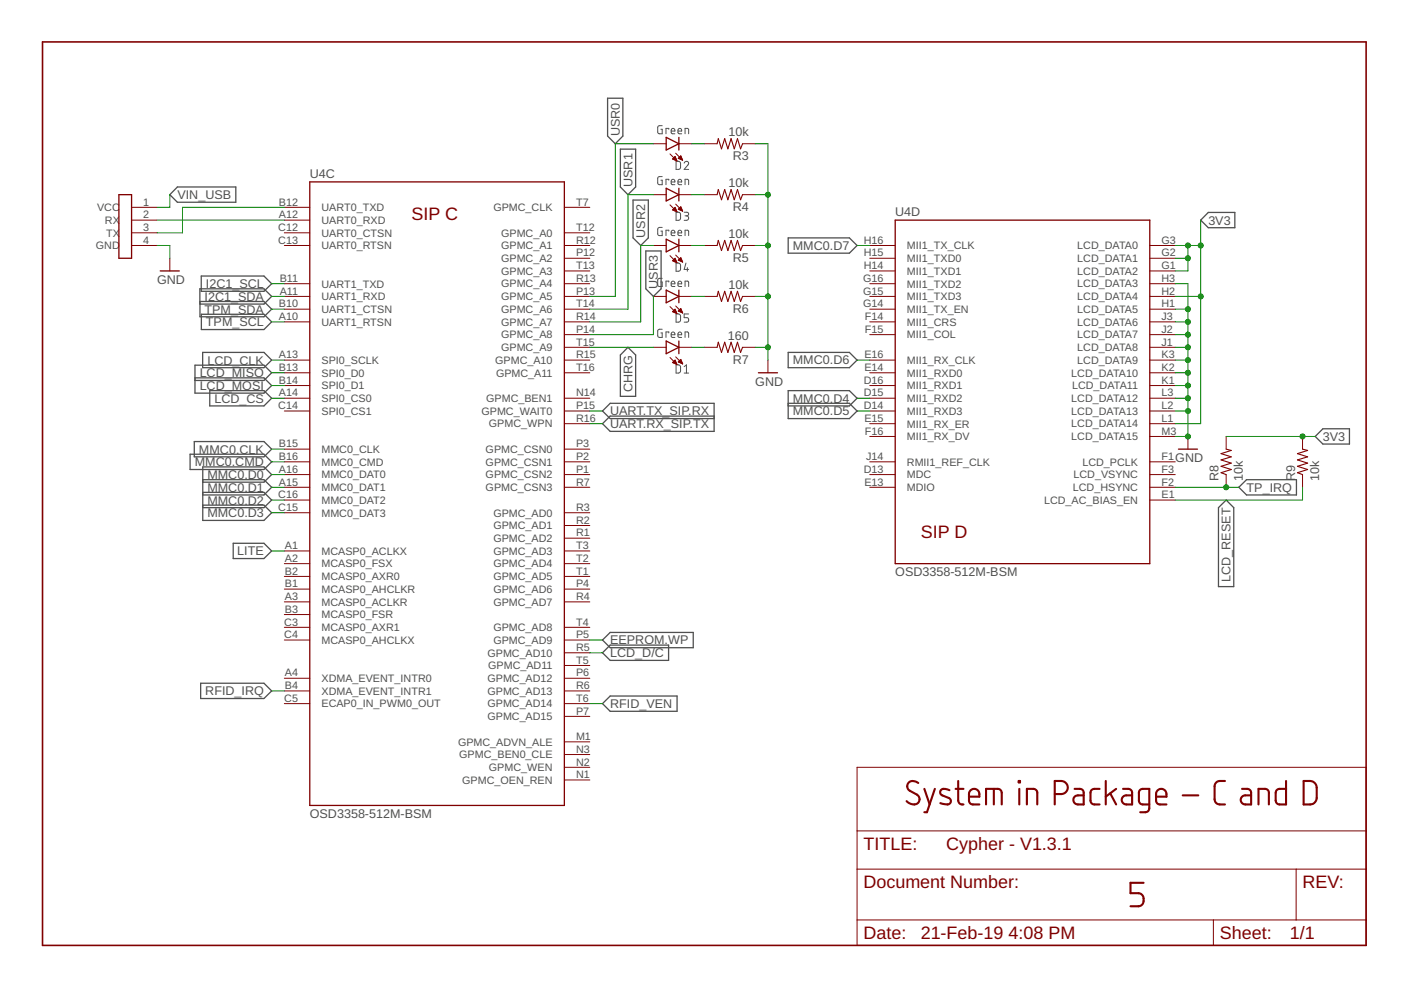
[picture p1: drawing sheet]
<svg xmlns="http://www.w3.org/2000/svg" width="297mm" height="210mm" viewBox="0 0 297 210" stroke-linecap="round" stroke-linejoin="round" font-family="sans-serif">
<g fill="none" stroke="#505050" stroke-width=".21">
<path d="M140.4 26.6l-.7 .1-.2 .2v1.2l.2 .2 .7 .1v-1h-.3M140.4 37.4l-.7 .1-.2 .2v1.2l.2 .2 .7 .1v-1h-.3M141.8 27.4v-.2h-.6v1.2M141.8 38.2v-.2h-.6v1.2M142.3 27.8h.8a.41 .41 0 0 0-.3-.6 .41 .41 0 0 0-.5 .4l.1 .7 .7 .1M142.3 38.6h.8a.41 .41 0 0 0-.3-.6 .41 .41 0 0 0-.5 .4l.1 .7 .7 .1M143.3 34.2h.7l.3 .3v1.1l-.3 .3h-.7zM143.7 27.8h.8a.41 .41 0 0 0-.3-.6 .41 .41 0 0 0-.5 .4l.1 .7 .7 .1M143.7 38.6h.8a.41 .41 0 0 0-.3-.6 .41 .41 0 0 0-.5 .4l.1 .7 .7 .1M145.1 34.6a.47 .47 0 0 1 .6-.4 .47 .47 0 0 1 .2 .8l-.8 .9h.9M145.2 28.4v-1.2l.8 .2v1M145.2 39.2v-1.2l.8 .2v1"/>
<path d="M140.4 48.2h-.6l-.3 .3v1.2l.2 .2 .7 .1v-1h-.3M140.4 59h-.6l-.3 .3v1.2l.2 .2h.7v-.9h-.3M141.8 49v-.2h-.6v1.2M141.8 59.8v-.2h-.6v1.1M142.3 49.4h.8a.41 .41 0 0 0-.3-.6 .41 .41 0 0 0-.5 .4l.1 .7 .7 .1M143.3 45h.7l.3 .3v1.1l-.3 .3h-.7zM143.3 55.8h.7l.3 .3v1.1l-.3 .3h-.7zM143.7 49.4h.8a.41 .41 0 0 0-.3-.6 .41 .41 0 0 0-.5 .4l.1 .7 .7 .1M145.1 45h.5a.38 .38 0 0 1 .4 .4 .38 .38 0 0 1-.4 .4h-.4M145.2 50v-1.2l.8 .1v1.1M145.4 55.8l-.3 1.3h.9M145.5 45.8a.48 .48 0 0 1 .5 .4 .48 .48 0 0 1-.5 .5h-.4"/>
<path d="M145.7 56.7v.8M140.4 69.8h-.6l-.3 .2 .1 1.4 .8 .1v-.9h-.3M141.8 70.6v-.2h-.6v1.1M142.3 60.2h.8a.41 .41 0 0 0-.3-.6 .41 .41 0 0 0-.5 .4l.1 .7h.7M142.3 71h.8a.41 .41 0 0 0-.3-.6 .41 .41 0 0 0-.5 .4l.1 .7h.7M143.3 66.6h.7l.3 .3v1.1l-.3 .3h-.7zM143.3 77.4h.7l.3 .3v1.1l-.3 .3h-.7zM143.7 60.2h.8a.41 .41 0 0 0-.3-.6 .41 .41 0 0 0-.5 .4l.1 .7h.7M143.7 71h.8a.41 .41 0 0 0-.3-.6 .41 .41 0 0 0-.5 .4l.1 .7h.7M145.1 79.1h.9M145.1 77.7l.4-.3v1.7M145.2 60.7v-1.1l.8 .1v1"/>
<path d="M145.2 71.5v-1.1l.8 .1v1M146 66.6h-.9v.8h.5a.49 .49 0 0 1 .4 .4 .49 .49 0 0 1-.4 .5h-.5"/>
</g>
<g fill="none" stroke="#505050" stroke-width=".28">
<path d="M37.6 39.6h12.4v3.3h-12.4l-1.6-1.6zM128.8 20.8h3.3v8.1l-1.6 1.6-1.7-1.6zM131.5 31.6h3.3v8l-1.7 1.7-1.6-1.7zM42.7 58.5h13.3l1.6 1.7-1.6 1.6h-13.3zM134.2 42.4h3.3v8l-1.7 1.6-1.6-1.6zM136.9 53.2h3.3v8l-1.7 1.6-1.6-1.6zM167.1 50.4h13l1.6 1.6-1.6 1.7h-13zM256.2 45h5.6v3.3h-5.6l-1.6-1.6zM42.4 61.2h13.6l1.6 1.6-1.6 1.7h-13.6zM42.4 63.9h13.6l1.6 1.7-1.6 1.6h-13.6zM42.7 66.6h13.3l1.6 1.6-1.6 1.7h-13.3zM43 74.7h13l1.6 1.6-1.6 1.7h-13z"/>
<path d="M133.1 73.6l1.7 1.7v8.7h-3.3v-8.7zM167.1 74.7h13l1.6 1.6-1.6 1.7h-13zM40.3 96.3h15.7l1.6 1.6-1.6 1.6h-15.7zM41.2 93.6h14.8l1.6 1.6-1.6 1.7h-14.8zM41.3 80.1h14.7l1.6 1.6-1.6 1.7h-14.7v-6h14.7l1.6 1.6-1.6 1.7h-14.7M44.5 82.8h11.5l1.6 1.6-1.6 1.7h-11.5zM151.4 88.2h-22l-1.7 1.6 1.7 1.7h22v-6h-22l-1.7 1.6 1.7 1.7h22M167.1 85.5h13l1.6 1.6-1.6 1.7h-13v-6h13l1.6 1.6-1.6 1.7h-13M280.5 90.9h5.6v3.2h-5.6l-1.7-1.6zM43 102.2h13l1.6-1.6-1.6-1.6h-13v11.3h13l1.6-1.6-1.6-1.6h-13M43 101.7h13l1.6 1.6-1.6 1.6h-13M43 104.4h13l1.6 1.6-1.6 1.6h-13"/>
<path d="M49.4 115.2h6.6l1.6 1.6-1.6 1.6h-6.6zM258.3 107.6l1.7-1.6 1.6 1.6v16.8h-3.3zM262.7 103.3l1.6-1.6h10.6v3.2h-10.6zM127.7 138.4l1.7-1.6h12.4v3.2h-12.4zM127.7 135.7l1.7-1.6h17.6v3.2h-17.6zM42.5 144.9h13.5l1.6 1.6-1.6 1.6h-13.5zM127.7 149.2l1.7-1.6h14.2v3.2h-14.2z"/>
</g>
<g fill="none" stroke="#800000" stroke-width=".44">
<path d="M194.7 166a1.3 1.3 0 0 0-1.5-.4 1.3 1.3 0 0 0-.8 1.4l.3 .5 1.7 1a1.17 1.17 0 0 1 .4 1.6 1.17 1.17 0 0 1-1.7 .4l-.9-.6M196 167.3l1.1 3.3M198.2 167.3l-1.7 4.9h-.5M201.3 167.5l-.8-.2a.76 .76 0 0 0-1.1 .3 .76 .76 0 0 0 .4 1l1.3 .6a.71 .71 0 0 1 .5 .8 .71 .71 0 0 1-.7 .6l-1.5-.3M202.6 167.3h1.7M203.2 165.6v4.3l.4 .6 .7 .1M205.4 168.9h2.2a1.17 1.17 0 0 0-.6-1.6 1.17 1.17 0 0 0-1.5 .8l-.1 1.6 .3 .6 .4 .2 1.5 .1M209.1 170.6v-3.3h2.4l.6 .2 .3 .6v2.5M210.7 167.3v3.3M216 165.6h.3v.3h-.3zM216.1 167.3v3.3M217.7 170.6v-3.3h1.6l.5 .4 .1 2.9"/>
<path d="M223.6 168.4a2.86 2.86 0 0 0 2.3-.3 1.39 1.39 0 0 0 .4-1.6 1.39 1.39 0 0 0-1.3-.9h-1.4v5M227.8 167.3h1.4l.3 .2 .2 .4 .1 2.7h-1.3a.96 .96 0 0 1-.9-1 .96 .96 0 0 1 .9-1h1.3M233.1 167.3h-1.3l-.4 .2-.2 .6v1.8l.2 .4 .4 .2 1.3 .1M234.4 165.6v5M235.4 168.2l1.2 2.4M236.6 167.3l-2.2 1.6M238.1 167.3h1.3l.6 .6v2.7h-1.2a.96 .96 0 0 1-1-1 .96 .96 0 0 1 1-1h1.2M243.7 170.6l-1.6-.1-.5-.4-.1-2.2 .4-.5 1.8-.1-.1 4.3a.79 .79 0 0 1-.8 .6h-1.1M245.1 168.9h2.2a1.17 1.17 0 0 0-.6-1.6 1.17 1.17 0 0 0-1.6 .8v1.6l.2 .6 .4 .2 1.6 .1M250.8 168.6h3.3M259.7 165.6a1.94 1.94 0 0 0-1.9 .3l-.3 .8v2.8l.3 .7a2.05 2.05 0 0 0 1.9 .4M263.3 167.3h1.3l.6 .6 .1 2.7h-1.3a.96 .96 0 0 1-1-1 .96 .96 0 0 1 1-1h1.3"/>
<path d="M266.8 170.6v-3.3h1.6l.5 .4 .1 2.9M272.7 165.6v5l-1.8-.1-.3-.4-.1-.4 .1-2 .5-.4h1.6M276.4 165.6a2.67 2.67 0 0 1 2.2 .3l.4 .5 .2 .6-.1 2.5-.5 .8a2.86 2.86 0 0 1-2.2 .3zM242.5 187.2h-2.8v2.2h1.7a1.42 1.42 0 0 1 1.1 1.4 1.42 1.42 0 0 1-1.1 1.4h-1.7"/>
</g>
<g fill="none" stroke="#800000" stroke-width=".28">
<path d="M65.7 38.6h54v132.2h-54zM141.2 29.1l2.7 1.4-2.7 1.3zM141.2 39.9l2.7 1.4-2.7 1.3zM143.9 29.1v2.7M143.9 39.9v2.7M25.2 41.3h2.7v13.5h-2.7zM34 57.4h4M141.2 50.7l2.7 1.3-2.7 1.4zM143.9 50.7v2.7M189.8 46.7h54v72.8h-54zM141.2 61.5l2.7 1.3-2.7 1.4zM141.2 72.3l2.7 1.3-2.7 1.4z"/>
<path d="M143.9 61.5v2.7M143.9 72.3v2.7M160.8 79h4M249.9 95.2h4"/>
</g>
<g fill="none" stroke="#800000" stroke-width=".21">
<path d="M138.5 30.5h2.7M142 32.6l1.5 1.5M142.6 33.7l.5-.5 .4 .9zM142.6 33.7h.7M142.7 33.8h.7M142.8 33.5h.5M142.9 33.4h.3M143 33.9h.4M143 33.3h.2M143.3 32.5l1.4 1.5M143.4 34h.1M143.8 33.5h.7"/>
<path d="M143.9 30.5h2.7M144 33.7h.6M144 33.4h.5M144.1 33.3h.3M144.3 33.1h.1M144.3 33.8h.4M144.3 33l.4 1-.9-.4zM144.6 33.9h.1M149.3 30.5h2.7M157.4 30.5h2.7M27.9 49.4h5.4M27.9 52h5.4"/>
<path d="M27.9 44h5.4M27.9 46.7h5.4M36 54.8v2.6M60.3 49.4h5.4M60.3 52h5.4M60.3 44h5.4M60.3 46.7h5.4M119.7 54.8h5.4M119.7 57.4h5.4M119.7 49.4h5.4M119.7 52h5.4M119.7 44h5.4"/>
<path d="M138.5 52h2.7M138.5 41.3h2.7M142 43.4l1.5 1.5M142 54.2l1.5 1.5M142.6 44.5l.5-.5 .4 .9zM142.6 55.3l.5-.5 .4 .9zM142.6 55.2h.7M142.6 44.4h.7M142.8 44.6h.6M142.8 44.3h.5M142.8 55.1h.5M142.8 55.4h.6"/>
<path d="M142.9 44.2h.3M142.9 55h.3M143 44.1h.2M143 54.9h.2M143.1 44.7h.3M143.1 55.5h.3M143.3 43.3l1.4 1.5M143.3 54.1l1.4 1.5M143.4 44.9h.1M143.4 55.6h.1M143.8 44.3h.7M143.8 55.1h.7"/>
<path d="M143.9 52h2.7M143.9 41.3h2.7M144 44.2h.5M144 55h.5M144 44.4h.6M144 55.2h.6M144.1 44.1h.3M144.1 54.9h.3M144.2 54.7h.2M144.2 43.9h.2M144.3 44.6h.4M144.3 55.4h.4"/>
<path d="M144.3 43.8l.4 1-.9-.4zM144.3 54.6l.4 1-.9-.4zM144.6 44.7h.1M144.6 55.5h.1M149.3 52h2.7M149.3 41.3h2.7M157.4 52h2.7M157.4 41.3h2.7M184.4 54.8h5.4M184.4 57.4h5.4M184.4 52h5.4M243.8 54.8h5.4"/>
<path d="M243.8 57.4h5.4M243.8 52h5.4M60.3 60.2h5.4M60.3 68.2h5.4M60.3 65.6h5.4M60.3 62.8h5.4M60.3 76.3h5.4M60.3 79h5.4M119.7 60.2h5.4M119.7 68.2h5.4M119.7 65.6h5.4M119.7 62.8h5.4"/>
<path d="M119.7 76.3h5.4M119.7 79h5.4M119.7 71h5.4M119.7 73.6h5.4M138.5 62.8h2.7M138.5 73.6h2.7M142 65l1.5 1.5M142 75.8l1.5 1.5M142.6 66.1l.5-.5 .4 .9zM142.6 76.9l.5-.6 .4 1zM142.6 66.1h.7M142.6 76.9h.7"/>
<path d="M142.7 65.9h.6M142.7 76.7h.6M142.8 66.2h.6M142.8 77h.6M142.9 65.8h.3M142.9 76.6h.3M143 65.7h.2M143 76.5h.2M143.1 66.3h.3M143.1 77.1h.4M143.3 64.9l1.4 1.5M143.3 75.7l1.4 1.5"/>
<path d="M143.4 66.4h.1M143.4 77.2h.1M143.8 66l.9 .4M143.8 66l.5-.6 .4 1M143.8 76.8l.9 .4M143.8 76.8l.5-.6 .4 1M143.8 65.9h.8M143.8 76.7h.8M143.9 62.8h2.7M143.9 73.6h2.7M144 65.8h.5M144 76.6h.5"/>
<path d="M144 66.1h.6M144.1 76.9h.5M144.1 65.7h.3M144.1 76.5h.3M144.2 76.3h.2M144.2 65.5h.2M144.3 66.2h.4M144.4 77h.3M144.7 66.3h.1M144.7 77.1h.1M149.3 62.8h2.7M149.3 73.6h2.7"/>
<path d="M157.4 62.8h2.7M157.4 73.6h2.7M162.8 76.3v2.7M184.4 60.2h5.4M184.4 68.2h5.4M184.4 65.6h5.4M184.4 62.8h5.4M184.4 76.3h5.4M184.4 79h5.4M184.4 71h5.4M243.8 60.2h5.4M243.8 68.2h5.4"/>
<path d="M243.8 65.6h5.4M243.8 62.8h5.4M243.8 76.3h5.4M243.8 79h5.4M243.8 71h5.4M243.8 73.6h5.4M60.3 84.4h5.4M60.3 95.2h5.4M60.3 81.7h5.4M60.3 87.1h5.4M60.3 97.9h5.4M119.7 84.4h5.4"/>
<path d="M119.7 95.2h5.4M119.7 87.1h5.4M119.7 97.9h5.4M119.7 89.8h5.4M184.4 84.4h5.4M184.4 81.7h5.4M184.4 87.1h5.4M184.4 97.9h5.4M184.4 89.8h5.4M184.4 92.5h5.4M243.8 84.4h5.4M243.8 81.7h5.4"/>
<path d="M243.8 87.1h5.4M243.8 97.9h5.4M243.8 89.8h5.4M243.8 92.5h5.4M251.9 92.5v2.7M260 92.5v2.7M276.2 92.5v2.7M60.3 103.3h5.4M60.3 100.6h5.4M60.3 106h5.4M60.3 108.7h5.4M60.3 116.8h5.4"/>
<path d="M60.3 119.5h5.4M119.7 103.3h5.4M119.7 100.6h5.4M119.7 108.7h5.4M119.7 111.4h5.4M119.7 114.1h5.4M119.7 116.8h5.4M119.7 119.5h5.4M184.4 103.3h5.4M184.4 100.6h5.4M243.8 103.3h5.4M243.8 100.6h5.4"/>
<path d="M243.8 106h5.4M260 100.6v2.7M276.2 100.6v2.7M60.3 133h5.4M60.3 135.7h5.4M60.3 127.6h5.4M60.3 130.3h5.4M60.3 122.2h5.4M60.3 124.9h5.4M119.7 133h5.4M119.7 135.7h5.4M119.7 138.4h5.4"/>
<path d="M119.7 127.6h5.4M119.7 122.2h5.4M119.7 124.9h5.4M60.3 149.2h5.4M60.3 143.8h5.4M60.3 146.5h5.4M119.7 149.2h5.4M119.7 143.8h5.4M119.7 146.5h5.4M119.7 141.1h5.4M119.7 151.9h5.4M119.7 157.3h5.4"/>
<path d="M119.7 160h5.4M119.7 162.7h5.4M119.7 165.4h5.4M181.7 162.7h107.9v37.7h-107.9zM181.7 176.2h107.9M181.7 184.3h107.9M181.7 195.1h107.9M257.3 195.1v5.3M274.8 184.3v10.8"/>
</g>
<path d="M152 30.5l.3-1.1 .7 2.2 .6-2.2 .7 2.2 .7-2.2 .7 2.2 .7-2.2 .6 2.2 .4-1.1M152 41.3l.3-1.1 .7 2.2 .6-2.2 .7 2.2 .7-2.2 .7 2.2 .7-2.2 .6 2.2 .4-1.1M152 52l.3-1 .7 2.1 .6-2.1 .7 2.1 .7-2.1 .7 2.1 .7-2.1 .6 2.1 .4-1.1M152 62.8l.3-1 .7 2.1 .6-2.1 .7 2.1 .7-2.1 .7 2.1 .7-2.1 .6 2.1 .4-1.1M152 73.6l.3-1 .7 2.1 .6-2.1 .7 2.1 .7-2.1 .7 2.1 .7-2.1 .6 2.1 .4-1.1M260 95.2l1 .3-2.1 .7 2.1 .7-2.1 .6 2.1 .7-2.1 .7 2.1 .6-2.1 .7 1.1 .4M276.2 95.2l1 .3-2.1 .7 2.1 .7-2.1 .6 2.1 .7-2.1 .7 2.1 .6-2.1 .7 1.1 .4" fill="none" stroke="#800000" stroke-width=".23"/>
<path d="M9 8.9h280.6v191.5h-280.6z" fill="none" stroke="#800000" stroke-width=".34"/>
<g fill="none" stroke="#008000" stroke-width=".21">
<path d="M138.5 30.5h-8v32.3h-5.4M146.6 30.5h2.7M160.1 30.5h2.7v45.8M33.3 52h2.7v2.8M33.3 46.7h27M36 41.3v2.7h-2.7M60.3 44h-21.6v5.4h-5.4M138.5 52h-2.7v16.2h-10.7M138.5 41.3h-5.4v24.3h-8M146.6 52h2.7M146.6 41.3h2.7M160.1 52h2.7"/>
<path d="M160.1 41.3h2.7M181.7 52h2.7M249.2 52h5.4M249.2 54.8h2.7M251.9 52v5.4h-2.7M254.6 46.7v43.1h-5.4M57.6 79h2.7M57.6 76.3h2.7M57.6 68.2h2.7M57.6 65.6h2.7M57.6 60.2h2.7M57.6 62.8h2.7"/>
<path d="M125.1 73.6h13.4M138.5 62.8v8.2h-13.4M146.6 73.6h2.7M146.6 62.8h2.7M160.1 73.6h2.7M160.1 62.8h2.7M181.7 76.3h2.7M249.2 60.2h2.7v32.3h-2.7M249.2 79h2.7M249.2 76.3h2.7M249.2 73.6h2.7M249.2 71h2.7"/>
<path d="M249.2 68.2h2.7M249.2 65.6h2.7M249.2 62.8h5.4M57.6 84.4h2.7M57.6 81.7h2.7M57.6 97.9h2.7M57.6 95.2h2.7M125.1 87.1h2.6M125.1 89.8h2.6M181.7 87.1h2.7M181.7 84.4h2.7M249.2 87.1h2.7"/>
<path d="M249.2 84.4h2.7M249.2 81.7h2.7M260 92.5h18.8M57.6 116.8h2.7M57.6 106h2.7M57.6 103.3h2.7M57.6 108.7h2.7M57.6 100.6h2.7M249.2 103.3h13.5M276.2 103.3v2.7h-27M125.1 138.4h2.6M125.1 135.7h2.6"/>
<path d="M57.6 146.5h2.7M125.1 149.2h2.6"/>
</g>
<g fill="#008000" stroke="#008000" stroke-width=".21">
<circle cx="251.9" cy="92.5" r=".53"/>
<circle cx="251.9" cy="87.1" r=".53"/>
<circle cx="251.9" cy="84.4" r=".53"/>
<circle cx="251.9" cy="81.7" r=".53"/>
<circle cx="251.9" cy="79" r=".53"/>
<circle cx="251.9" cy="76.3" r=".53"/>
<circle cx="251.9" cy="73.6" r=".53"/>
<circle cx="251.9" cy="71" r=".53"/>
<circle cx="251.9" cy="68.2" r=".53"/>
<circle cx="251.9" cy="65.6" r=".53"/>
<circle cx="162.8" cy="62.8" r=".53"/>
<circle cx="162.8" cy="52" r=".53"/>
<circle cx="162.8" cy="41.3" r=".53"/>
<circle cx="162.8" cy="73.6" r=".53"/>
<circle cx="254.6" cy="62.8" r=".53"/>
<circle cx="251.9" cy="54.8" r=".53"/>
<circle cx="251.9" cy="52" r=".53"/>
<circle cx="254.6" cy="52" r=".53"/>
<circle cx="276.2" cy="92.5" r=".53"/>
<circle cx="260" cy="103.3" r=".53"/>
</g>
<g font-size="3.8" fill="#800000">
<text x="87.3" y="46.7">SIP C</text>
<text x="195.2" y="114.1">SIP D</text>
<text x="183.1" y="180.2">TITLE:</text>
<text x="200.6" y="180.2">Cypher - V1.3.1</text>
<text x="183.1" y="188.3">Document Number:</text>
<text x="276.2" y="188.3">REV:</text>
<text x="183.1" y="199.1">Date:</text>
<text x="195.2" y="199.1">21-Feb-19</text>
<text x="213.8" y="199.1">4:08 PM</text>
<text x="258.6" y="199.1">Sheet:</text>
<text x="273.5" y="199.1">1/1</text>
</g>
<g font-size="2.7" fill="#505050">
<text x="131.4" y="28.9" transform="rotate(-90 131.4 28.9)">USR0</text>
<text x="154.5" y="28.9">10k</text>
<text x="155.4" y="33.9">R3</text>
<text x="65.7" y="37.8">U4C</text>
<text x="134.1" y="39.6" transform="rotate(-90 134.1 39.6)">USR1</text>
<text x="154.5" y="39.6">10k</text>
<text x="37.6" y="42.2">VIN_USB</text>
<text x="155.4" y="44.7">R4</text>
<text x="189.8" y="45.8">U4D</text>
<text x="256.2" y="47.6">3V3</text>
<text x="136.8" y="50.4" transform="rotate(-90 136.8 50.4)">USR2</text>
<text x="154.5" y="50.4">10k</text>
<text x="168.1" y="53">MMC0.D7</text>
<text x="155.4" y="55.5">R5</text>
<text x="33.3" y="60.2">GND</text>
<text x="43.4" y="63.8">I2C1_SDA</text>
<text x="43.7" y="61.1">I2C1_SCL</text>
<text x="139.5" y="61.2" transform="rotate(-90 139.5 61.2)">USR3</text>
<text x="154.5" y="61.2">10k</text>
<text x="43.4" y="66.5">TPM_SDA</text>
<text x="43.6" y="69.2">TPM_SCL</text>
<text x="155.4" y="66.3">R6</text>
<text x="44" y="77.3">LCD_CLK</text>
<text x="154.3" y="72">160</text>
<text x="155.4" y="77.1">R7</text>
<text x="168.1" y="77.3">MMC0.D6</text>
<text x="42.3" y="80">LCD_MISO</text>
<text x="42.3" y="82.7">LCD_MOSI</text>
<text x="134.1" y="83.1" transform="rotate(-90 134.1 83.1)">CHRG</text>
<text x="160.1" y="81.7">GND</text>
<text x="45.4" y="85.4">LCD_CS</text>
<text x="129.4" y="88.1">UART.TX_SIP.RX</text>
<text x="168.1" y="85.4">MMC0.D4</text>
<text x="168.1" y="88.1">MMC0.D5</text>
<text x="129.4" y="90.8">UART.RX_SIP.TX</text>
<text x="280.5" y="93.5">3V3</text>
<text x="41.3" y="98.9">MMC0.CMD</text>
<text x="42.2" y="96.2">MMC0.CLK</text>
<text x="44" y="101.6">MMC0.D0</text>
<text x="249.2" y="97.9">GND</text>
<text x="258.4" y="102" transform="rotate(-90 258.4 102)">R8</text>
<text x="263.5" y="102" transform="rotate(-90 263.5 102)">10k</text>
<text x="274.6" y="102" transform="rotate(-90 274.6 102)">R9</text>
<text x="279.7" y="102" transform="rotate(-90 279.7 102)">10k</text>
<text x="44" y="107">MMC0.D2</text>
<text x="44" y="104.3">MMC0.D1</text>
<text x="264.3" y="104.3">TP_IRQ</text>
<text x="44" y="109.7">MMC0.D3</text>
<text x="50.3" y="117.8">LITE</text>
<text x="189.8" y="122.2">OSD3358-512M-BSM</text>
<text x="260.9" y="123.4" transform="rotate(-90 260.9 123.4)">LCD_RESET</text>
<text x="129.4" y="136.6">EEPROM.WP</text>
<text x="129.4" y="139.3">LCD_D/C</text>
<text x="43.5" y="147.4">RFID_IRQ</text>
<text x="129.4" y="150.1">RFID_VEN</text>
<text x="65.7" y="173.5">OSD3358-512M-BSM</text>
</g>
<g font-size="2.3" fill="#505050">
<text x="20.6" y="44.8">VCC</text>
<text x="22.2" y="47.5">RX</text>
<text x="30.4" y="43.6">1</text>
<text x="30.4" y="46.3">2</text>
<text x="59.1" y="46.3">A12</text>
<text x="59.1" y="43.6">B12</text>
<text x="68.2" y="47.5">UART0_RXD</text>
<text x="68.2" y="44.8">UART0_TXD</text>
<text x="104.6" y="44.8">GPMC_CLK</text>
<text x="122.1" y="43.6">T7</text>
<text x="20.3" y="52.9">GND</text>
<text x="22.5" y="50.2">TX</text>
<text x="30.4" y="49">3</text>
<text x="30.4" y="51.7">4</text>
<text x="59" y="49">C12</text>
<text x="59" y="51.7">C13</text>
<text x="68.2" y="50.2">UART0_CTSN</text>
<text x="68.2" y="52.9">UART0_RTSN</text>
<text x="106.3" y="50.2">GPMC_A0</text>
<text x="106.3" y="52.9">GPMC_A1</text>
<text x="122.1" y="49">T12</text>
<text x="122.1" y="51.7">R12</text>
<text x="183.1" y="51.7">H16</text>
<text x="192.3" y="52.9">MII1_TX_CLK</text>
<text x="228.4" y="52.9">LCD_DATA0</text>
<text x="246.3" y="51.7">G3</text>
<text x="59.3" y="59.8">B11</text>
<text x="106.3" y="55.6">GPMC_A2</text>
<text x="106.3" y="58.3">GPMC_A3</text>
<text x="122.1" y="54.4">P12</text>
<text x="122.1" y="57.1">T13</text>
<text x="122.1" y="59.8">R13</text>
<text x="183" y="59.8">G16</text>
<text x="183.1" y="57.1">H14</text>
<text x="183.1" y="54.4">H15</text>
<text x="192.3" y="58.3">MII1_TXD1</text>
<text x="192.3" y="55.6">MII1_TXD0</text>
<text x="228.4" y="55.6">LCD_DATA1</text>
<text x="228.4" y="58.3">LCD_DATA2</text>
<text x="246.3" y="54.4">G2</text>
<text x="246.3" y="57.1">G1</text>
<text x="246.3" y="59.8">H3</text>
<text x="59.1" y="65.2">B10</text>
<text x="59.3" y="62.5">A11</text>
<text x="68.2" y="63.7">UART1_RXD</text>
<text x="68.2" y="61">UART1_TXD</text>
<text x="106.3" y="61">GPMC_A4</text>
<text x="106.3" y="63.7">GPMC_A5</text>
<text x="122.1" y="62.5">P13</text>
<text x="122.1" y="65.2">T14</text>
<text x="183" y="65.2">G14</text>
<text x="183" y="62.5">G15</text>
<text x="192.3" y="63.7">MII1_TXD3</text>
<text x="192.3" y="61">MII1_TXD2</text>
<text x="228.4" y="61">LCD_DATA3</text>
<text x="228.4" y="63.7">LCD_DATA4</text>
<text x="246.3" y="62.5">H2</text>
<text x="246.3" y="65.2">H1</text>
<text x="59.1" y="67.9">A10</text>
<text x="68.2" y="69.1">UART1_RTSN</text>
<text x="68.2" y="66.4">UART1_CTSN</text>
<text x="106.3" y="66.3">GPMC_A6</text>
<text x="106.3" y="69">GPMC_A7</text>
<text x="106.3" y="71.7">GPMC_A8</text>
<text x="122.1" y="67.9">R14</text>
<text x="122.1" y="70.6">P14</text>
<text x="183.4" y="70.6">F15</text>
<text x="183.4" y="67.9">F14</text>
<text x="192.3" y="71.8">MII1_COL</text>
<text x="192.3" y="69.1">MII1_CRS</text>
<text x="192.3" y="66.4">MII1_TX_EN</text>
<text x="228.4" y="66.3">LCD_DATA5</text>
<text x="228.4" y="69">LCD_DATA6</text>
<text x="228.4" y="71.7">LCD_DATA7</text>
<text x="246.3" y="67.9">J3</text>
<text x="246.3" y="70.6">J2</text>
<text x="59.1" y="76">A13</text>
<text x="68.2" y="77.2">SPI0_SCLK</text>
<text x="105" y="77.1">GPMC_A10</text>
<text x="106.3" y="74.4">GPMC_A9</text>
<text x="122.1" y="73.3">T15</text>
<text x="122.1" y="76">R15</text>
<text x="183.3" y="76">E16</text>
<text x="192.3" y="77.2">MII1_RX_CLK</text>
<text x="228.4" y="74.4">LCD_DATA8</text>
<text x="228.4" y="77.1">LCD_DATA9</text>
<text x="246.3" y="73.3">J1</text>
<text x="246.3" y="76">K3</text>
<text x="59.1" y="81.4">B14</text>
<text x="59.1" y="78.7">B13</text>
<text x="68.2" y="82.5">SPI0_D1</text>
<text x="68.2" y="79.8">SPI0_D0</text>
<text x="105.2" y="79.8">GPMC_A11</text>
<text x="122.1" y="78.7">T16</text>
<text x="183.1" y="81.4">D16</text>
<text x="183.3" y="78.7">E14</text>
<text x="192.3" y="82.5">MII1_RXD1</text>
<text x="192.3" y="79.8">MII1_RXD0</text>
<text x="227.1" y="79.8">LCD_DATA10</text>
<text x="227.3" y="82.5">LCD_DATA11</text>
<text x="246.3" y="78.7">K2</text>
<text x="246.3" y="81.4">K1</text>
<text x="59" y="86.8">C14</text>
<text x="59.1" y="84.1">A14</text>
<text x="68.2" y="85.2">SPI0_CS0</text>
<text x="68.2" y="87.9">SPI0_CS1</text>
<text x="102.1" y="87.9">GPMC_WAIT0</text>
<text x="103.1" y="85.2">GPMC_BEN1</text>
<text x="122.1" y="84.1">N14</text>
<text x="122.1" y="86.8">P15</text>
<text x="122.1" y="89.5">R16</text>
<text x="183.1" y="84.1">D15</text>
<text x="183.1" y="86.8">D14</text>
<text x="183.3" y="89.5">E15</text>
<text x="192.3" y="85.2">MII1_RXD2</text>
<text x="192.3" y="87.9">MII1_RXD3</text>
<text x="227.1" y="85.2">LCD_DATA12</text>
<text x="227.1" y="87.9">LCD_DATA13</text>
<text x="246.3" y="84.1">L3</text>
<text x="246.3" y="86.8">L2</text>
<text x="246.3" y="89.5">L1</text>
<text x="59.1" y="94.9">B15</text>
<text x="103.7" y="90.6">GPMC_WPN</text>
<text x="122.1" y="94.9">P3</text>
<text x="183.4" y="92.2">F16</text>
<text x="192.3" y="90.6">MII1_RX_ER</text>
<text x="192.3" y="93.3">MII1_RX_DV</text>
<text x="227.1" y="90.6">LCD_DATA14</text>
<text x="227.1" y="93.3">LCD_DATA15</text>
<text x="246.3" y="92.2">M3</text>
<text x="59.1" y="97.5">B16</text>
<text x="59.1" y="100.2">A16</text>
<text x="68.2" y="96">MMC0_CLK</text>
<text x="68.2" y="98.7">MMC0_CMD</text>
<text x="68.2" y="101.4">MMC0_DAT0</text>
<text x="103" y="96">GPMC_CSN0</text>
<text x="103" y="98.7">GPMC_CSN1</text>
<text x="103" y="101.4">GPMC_CSN2</text>
<text x="122.1" y="97.5">P2</text>
<text x="122.1" y="100.2">P1</text>
<text x="183.1" y="100.2">D13</text>
<text x="183.6" y="97.5">J14</text>
<text x="192.3" y="98.7">RMII1_REF_CLK</text>
<text x="192.3" y="101.4">MDC</text>
<text x="227.6" y="101.4">LCD_VSYNC</text>
<text x="229.5" y="98.7">LCD_PCLK</text>
<text x="246.3" y="97.5">F1</text>
<text x="246.3" y="100.2">F3</text>
<text x="59" y="105.6">C16</text>
<text x="59.1" y="102.9">A15</text>
<text x="68.2" y="104.1">MMC0_DAT1</text>
<text x="68.2" y="106.8">MMC0_DAT2</text>
<text x="103" y="104.1">GPMC_CSN3</text>
<text x="122.1" y="102.9">R7</text>
<text x="183.3" y="102.9">E13</text>
<text x="192.3" y="104.1">MDIO</text>
<text x="221.4" y="106.8">LCD_AC_BIAS_EN</text>
<text x="227.5" y="104.1">LCD_HSYNC</text>
<text x="246.3" y="105.6">E1</text>
<text x="246.3" y="102.9">F2</text>
<text x="59" y="108.3">C15</text>
<text x="68.2" y="109.5">MMC0_DAT3</text>
<text x="104.6" y="109.5">GPMC_AD0</text>
<text x="104.6" y="112.2">GPMC_AD1</text>
<text x="122.1" y="108.3">R3</text>
<text x="122.1" y="111">R2</text>
<text x="122.1" y="113.7">R1</text>
<text x="60.4" y="116.4">A1</text>
<text x="60.4" y="119.1">A2</text>
<text x="68.2" y="117.6">MCASP0_ACLKX</text>
<text x="104.6" y="114.9">GPMC_AD2</text>
<text x="104.6" y="117.6">GPMC_AD3</text>
<text x="122.1" y="116.4">T3</text>
<text x="122.1" y="119.1">T2</text>
<text x="60.4" y="124.5">B1</text>
<text x="60.4" y="121.8">B2</text>
<text x="68.2" y="125.7">MCASP0_AHCLKR</text>
<text x="68.2" y="120.3">MCASP0_FSX</text>
<text x="68.2" y="123">MCASP0_AXR0</text>
<text x="104.6" y="120.3">GPMC_AD4</text>
<text x="104.6" y="123">GPMC_AD5</text>
<text x="104.6" y="125.7">GPMC_AD6</text>
<text x="122.1" y="121.8">T1</text>
<text x="122.1" y="124.5">P4</text>
<text x="60.4" y="127.2">A3</text>
<text x="60.4" y="129.9">B3</text>
<text x="68.2" y="128.4">MCASP0_ACLKR</text>
<text x="68.2" y="131.1">MCASP0_FSR</text>
<text x="104.6" y="128.4">GPMC_AD7</text>
<text x="122.1" y="127.2">R4</text>
<text x="60.3" y="132.6">C3</text>
<text x="60.3" y="135.3">C4</text>
<text x="68.2" y="133.8">MCASP0_AXR1</text>
<text x="68.2" y="136.5">MCASP0_AHCLKX</text>
<text x="104.6" y="133.8">GPMC_AD8</text>
<text x="104.6" y="136.5">GPMC_AD9</text>
<text x="122.1" y="132.6">T4</text>
<text x="122.1" y="135.3">P5</text>
<text x="60.4" y="143.4">A4</text>
<text x="103.3" y="139.2">GPMC_AD10</text>
<text x="103.5" y="141.9">GPMC_AD11</text>
<text x="122.1" y="138">R5</text>
<text x="122.1" y="140.7">T5</text>
<text x="122.1" y="143.4">P6</text>
<text x="60.3" y="148.8">C5</text>
<text x="60.4" y="146.1">B4</text>
<text x="68.2" y="144.6">XDMA_EVENT_INTR0</text>
<text x="68.2" y="147.3">XDMA_EVENT_INTR1</text>
<text x="103.3" y="144.6">GPMC_AD12</text>
<text x="103.3" y="147.3">GPMC_AD13</text>
<text x="103.3" y="150">GPMC_AD14</text>
<text x="122.1" y="146.1">R6</text>
<text x="122.1" y="148.8">T6</text>
<text x="68.2" y="150">ECAP0_IN_PWM0_OUT</text>
<text x="103.3" y="152.7">GPMC_AD15</text>
<text x="122.1" y="151.5">P7</text>
<text x="97.1" y="158.1">GPMC_ADVN_ALE</text>
<text x="97.4" y="160.8">GPMC_BEN0_CLE</text>
<text x="122.1" y="156.9">M1</text>
<text x="122.1" y="159.6">N3</text>
<text x="98" y="166.2">GPMC_OEN_REN</text>
<text x="103.7" y="163.5">GPMC_WEN</text>
<text x="122.1" y="162.3">N2</text>
<text x="122.1" y="165">N1</text>
</g>
</svg>
